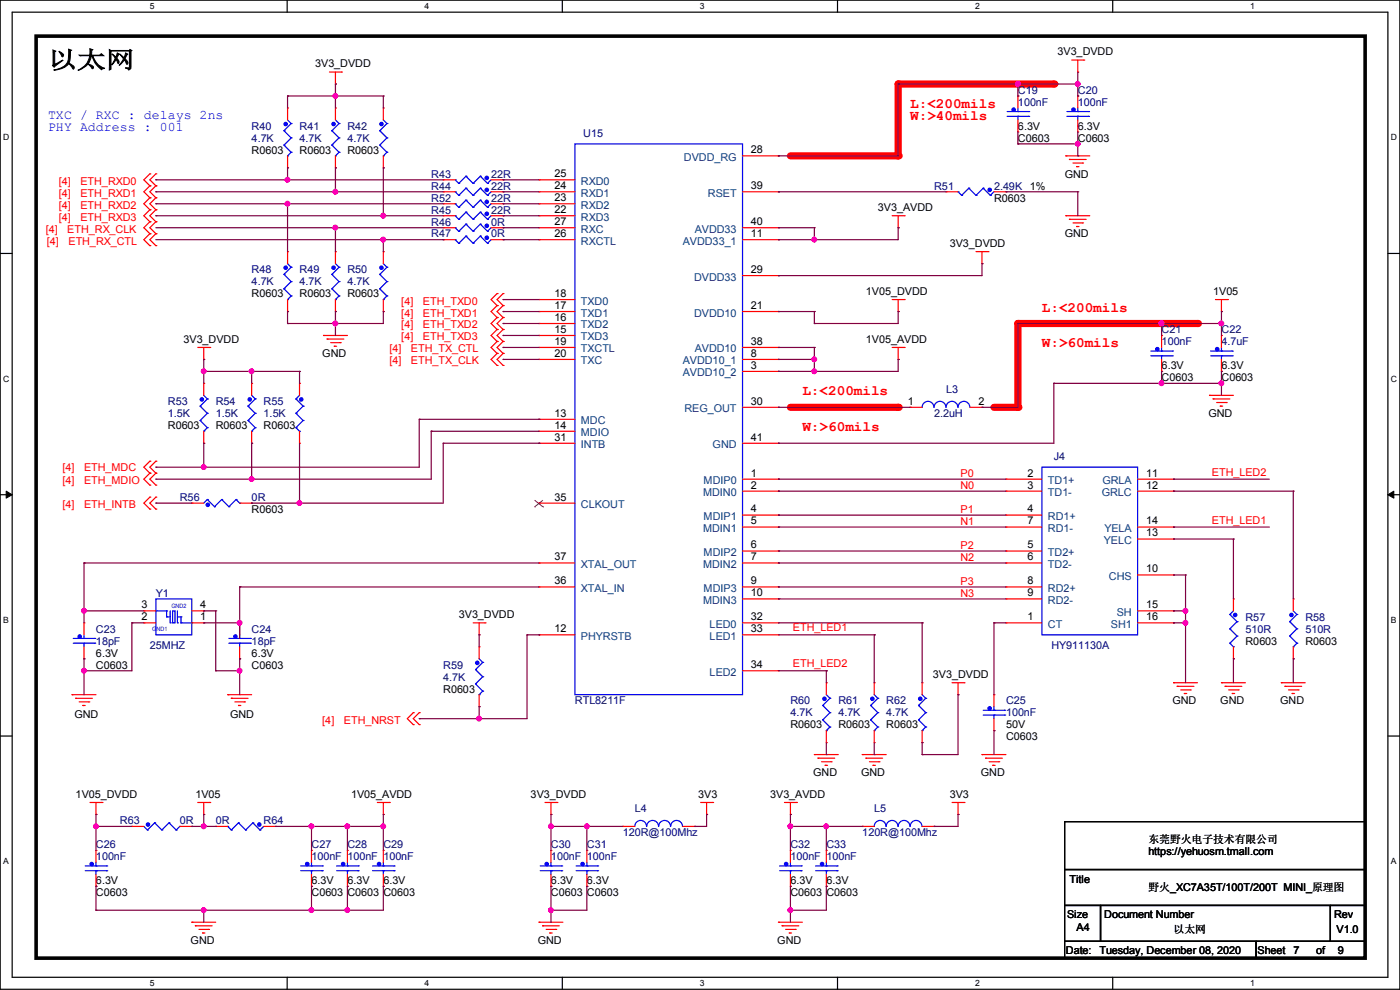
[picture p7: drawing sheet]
<svg xmlns="http://www.w3.org/2000/svg" width="297mm" height="210mm" viewBox="0 0 297 210" stroke-linecap="round" stroke-linejoin="round" font-family="sans-serif">
<path d="M0 0h297v209.8h-297zM2.6 2.6h291.8v204.7h-291.8z" fill="none" stroke="#000" stroke-width=".25"/>
<g fill="#fff">
<path d="M31.7 .3h1v2h-1z"/>
<path d="M31.7 207.6h1v1.9h-1z"/>
</g>
<path d="M60.9 0v2.6M60.9 207.3v2.5" fill="none" stroke="#000" stroke-width=".25"/>
<g fill="#fff">
<path d="M90.1 .3h1v2h-1z"/>
<path d="M90.1 207.6h1v1.9h-1z"/>
</g>
<path d="M119.3 0v2.6M119.3 207.3v2.5" fill="none" stroke="#000" stroke-width=".25"/>
<g fill="#fff">
<path d="M148.5 .3h.9v2h-.9z"/>
<path d="M148.5 207.6h.9v1.9h-.9z"/>
</g>
<path d="M177.7 0v2.6M177.7 207.3v2.5" fill="none" stroke="#000" stroke-width=".25"/>
<g fill="#fff">
<path d="M206.8 .3h1v2h-1z"/>
<path d="M206.8 207.6h1v1.9h-1z"/>
</g>
<path d="M236.1 0v2.6M236.1 207.3v2.5" fill="none" stroke="#000" stroke-width=".25"/>
<g fill="#fff">
<path d="M265.2 .3h1v2h-1z"/>
<path d="M265.2 207.6h1v1.9h-1z"/>
<path d="M.7 28.2h1.2v1.9h-1.2z"/>
<path d="M295.1 28.2h1.2v1.9h-1.2z"/>
<path d="M.7 79.3h1.2v2h-1.2z"/>
<path d="M295.1 79.3h1.2v2h-1.2z"/>
</g>
<path d="M0 53.8h2.6M294.4 53.8h2.6" fill="none" stroke="#000" stroke-width=".25"/>
<g fill="#fff">
<path d="M.7 130.5h1.2v2h-1.2z"/>
<path d="M295.1 130.5h1.1v2h-1.1z"/>
</g>
<path d="M0 104.9h2.6M294.4 104.9h2.6" fill="none" stroke="#000" stroke-width=".25"/>
<path d="M1.3 104.2l1.3 .7-1.3 .8zM294.4 104.9l1.3-.7v1.5z" fill="#000" stroke="#000" stroke-width=".21"/>
<g fill="#fff">
<path d="M.7 181.7h1.2v2h-1.2z"/>
<path d="M295.1 181.7h1.1v2h-1.1z"/>
</g>
<path d="M0 156.1h2.6M294.4 156.1h2.6" fill="none" stroke="#000" stroke-width=".25"/>
<path d="M167.7 86.4h22.8" fill="none" stroke="#f00" stroke-width="1.5"/>
<circle cx="190.5" cy="86.4" r=".76" fill="#f00"/>
<path d="M210.9 86.4h5" fill="none" stroke="#f00" stroke-width="1.5"/>
<circle cx="215.9" cy="86.4" r=".76" fill="#f00"/>
<path d="M215.9 68.6v17.8" fill="none" stroke="#f00" stroke-width="1.5"/>
<circle cx="215.9" cy="68.6" r=".76" fill="#f00"/>
<path d="M215.9 68.6h38.1" fill="none" stroke="#f00" stroke-width="1.5"/>
<circle cx="254" cy="68.6" r=".76" fill="#f00"/>
<path d="M167.7 33.1h22.8" fill="none" stroke="#f00" stroke-width="1.5"/>
<circle cx="190.5" cy="33.1" r=".76" fill="#f00"/>
<path d="M190.5 17.8v15.3" fill="none" stroke="#f00" stroke-width="1.5"/>
<circle cx="190.5" cy="17.8" r=".76" fill="#f00"/>
<path d="M190.5 17.8h33.1" fill="none" stroke="#f00" stroke-width="1.5"/>
<circle cx="223.6" cy="17.8" r=".76" fill="#f00"/>
<path d="M7.7 7.7h281.9v195.5h-281.9z" fill="none" stroke="#000" stroke-width=".76"/>
<g fill="none" stroke="#f00" stroke-width=".25">
<path d="M69.9 15.3h2.5M71.2 17.8h.1M71.2 15.3v2.5M72.4 15.3h.1M227.4 12.7h2.5M228.6 15.3h.1M228.6 12.7v2.6M229.9 12.7h.1M31.8 36.9h.1M31.8 39.4h.1M31.8 36.9l-1.3 1.2 1.3 1.3M31.8 39.4l-1.3 1.3 1.3 1.3"/>
<path d="M33.1 36.9h.1M33.1 39.4h.1M33.1 36.9l-1.3 1.2 1.3 1.3M33.1 39.4l-1.3 1.3 1.3 1.3M61 22.9h.1M61 35.6h.1M61 22.9v2.5M61 33.1v2.5M71.2 22.9h.1M71.2 35.6h.1M71.2 22.9v2.5M71.2 33.1v2.5"/>
<path d="M81.3 22.9h.1M81.3 35.6h.1M81.3 22.9v2.5M81.3 33.1v2.5M94 38.1h.1M94 38.1h2.6M104.2 38.1h2.5M106.7 38.1h.1M114.3 38.1h.1M114.3 38.1h7.7M157.5 33.1h7.6M165.1 33.1h.1"/>
<path d="M215.9 20.4h.1M215.9 28h.1M215.9 20.4v2.5M215.9 25.4v2.6M226.1 33.1h.1M226.1 33.1h5.1M226.9 33.8h.1M226.9 33.8h3.5M227.6 34.6h2.1M228.4 35.3h.1M228.4 35.3h.5M228.6 20.4h.1"/>
<path d="M228.6 28h.1M228.6 20.4v2.5M228.6 25.4v2.6M229.7 34.6h.1M31.8 42h.1M31.8 44.5h.1M31.8 47h.1M31.8 49.6h.1M31.8 52.1h.1M31.8 42l-1.3 1.2 1.3 1.3M31.8 44.5l-1.3 1.3 1.3 1.2M31.8 49.6l-1.3 1.2 1.3 1.3"/>
<path d="M31.8 47l-1.3 1.3 1.3 1.3M33.1 42h.1M33.1 44.5h.1M33.1 47h.1M33.1 49.6h.1M33.1 52.1h.1M33.1 42l-1.3 1.2 1.3 1.3M33.1 44.5l-1.3 1.3 1.3 1.2M33.1 49.6l-1.3 1.2 1.3 1.3M33.1 47l-1.3 1.3 1.3 1.3M61 53.4h.1M61 53.4v2.5"/>
<path d="M71.2 53.4h.1M71.2 53.4v2.5M81.3 53.4h.1M81.3 53.4v2.5M94 43.2h.1M94 45.8h.1M94 50.8h.1M94 48.3h.1M94 40.7h.1M94 45.8h2.6M94 40.7h2.6M94 43.2h2.6"/>
<path d="M94 48.3h2.6M94 50.8h2.6M104.2 45.8h2.5M104.2 40.7h2.5M104.2 43.2h2.5M104.2 48.3h2.5M104.2 50.8h2.5M106.7 43.2h.1M106.7 45.8h.1M106.7 50.8h.1M106.7 48.3h.1M106.7 40.7h.1"/>
<path d="M114.3 40.7h.1M114.3 43.2h.1M114.3 45.8h.1M114.3 48.3h.1M114.3 50.8h.1M114.3 45.8h7.7M114.3 40.7h7.7M114.3 43.2h7.7M114.3 48.3h7.7M114.3 50.8h7.7M157.5 40.7h7.6M157.5 48.3h7.6"/>
<path d="M157.5 58.5h7.6M157.5 50.8h7.6M165.1 40.7h.1M165.1 58.5h.1M165.1 48.3h.1M165.1 50.8h.1M189.3 45.8h2.5M190.5 48.3h.1M190.5 45.8v2.5M191.8 45.8h.1M200.7 40.7h.1M200.7 40.7h2.5"/>
<path d="M207.1 53.4h2.5M208.3 55.9h.1M208.3 53.4v2.5M209.6 53.4h.1M210.9 40.7h2.5M213.4 40.7h.1M226.1 45.8h.1M226.1 45.8h5.1M226.9 46.5h.1M226.9 46.5h3.5M227.6 47.3h2.1M228.4 48h.1"/>
<path d="M228.4 48h.5M229.7 47.3h.1M42 73.7h2.5M43.2 76.2h.1M43.2 73.7v2.5M44.5 73.7h.1M61 66.1h.1M61 63.5v2.6M68.6 71.2h.1M68.6 71.2h5.1M69.4 71.9h.1M69.4 71.9h3.5"/>
<path d="M70.1 72.7h2.1M70.9 73.4h.1M70.9 73.4h.5M71.2 66.1h.1M71.2 63.5v2.6M72.2 72.7h.1M81.3 66.1h.1M81.3 63.5v2.6M105.5 62.3h.1M105.5 64.8h.1M105.5 67.4h.1M105.5 69.9h.1"/>
<path d="M105.5 72.4h.1M105.5 75h.1M105.5 77.5h.1M105.5 62.3l-1.3 1.2 1.3 1.3M105.5 64.8l-1.3 1.3 1.3 1.3M105.5 67.4l-1.3 1.2 1.3 1.3M105.5 69.9l-1.3 1.3 1.3 1.2M105.5 72.4l-1.3 1.3 1.3 1.3M105.5 75l-1.3 1.2 1.3 1.3M106.7 62.3h.1M106.7 64.8h.1M106.7 67.4h.1"/>
<path d="M106.7 69.9h.1M106.7 72.4h.1M106.7 75h.1M106.7 77.5h.1M106.7 62.3l-1.2 1.2 1.2 1.3M106.7 64.8l-1.2 1.3 1.2 1.3M106.7 67.4l-1.2 1.2 1.2 1.3M106.7 69.9l-1.2 1.3 1.2 1.2M106.7 72.4l-1.2 1.3 1.2 1.3M106.7 75l-1.2 1.2 1.2 1.3M114.3 63.5h.1M114.3 66.1h.1"/>
<path d="M114.3 68.6h.1M114.3 71.2h.1M114.3 73.7h.1M114.3 76.2h.1M114.3 63.5h7.7M114.3 73.7h7.7M114.3 71.2h7.7M114.3 66.1h7.7M114.3 68.6h7.7M114.3 76.2h7.7M157.5 73.7h7.6M157.5 66.1h7.6"/>
<path d="M157.5 76.2h7.6M157.5 78.8h7.6M165.1 73.7h.1M165.1 76.2h.1M165.1 78.8h.1M165.1 66.1h.1M189.3 63.5h2.5M189.3 73.7h2.5M190.5 66.1h.1M190.5 76.2h.1M190.5 63.5v2.6M190.5 73.7v2.5"/>
<path d="M191.8 63.5h.1M191.8 73.7h.1M246.4 71.2h.1M246.4 78.8h.1M246.4 71.2v2.5M246.4 76.2v2.6M257.9 63.5h2.5M259.1 66.1h.1M259.1 71.2h.1M259.1 78.8h.1M259.1 63.5v2.6M259.1 71.2v2.5"/>
<path d="M259.1 76.2v2.6M260.4 63.5h.1M31.8 97.8h.1M31.8 97.8l-1.3 1.3 1.3 1.3M33.1 97.8h.1M33.1 97.8l-1.3 1.3 1.3 1.3M43.2 81.3h.1M43.2 94h.1M43.2 81.3v2.6M43.2 91.5v2.5M53.4 81.3h.1M53.4 94h.1"/>
<path d="M53.4 81.3v2.6M53.4 91.5v2.5M63.5 81.3h.1M63.5 94h.1M63.5 81.3v2.6M63.5 91.5v2.5M114.3 88.9h.1M114.3 91.5h.1M114.3 94h.1M114.3 88.9h7.7M114.3 91.5h7.7M114.3 94h7.7"/>
<path d="M157.5 94h7.6M157.5 86.4h7.6M165.1 94h.1M165.1 86.4h.1M193.1 86.4h.1M193.1 86.4h2.5M205.8 86.4h2.5M208.3 86.4h.1M256.6 83.9h.1M256.6 83.9h5.1M257.3 84.6h.1M257.3 84.6h3.6"/>
<path d="M258.1 85.4h2M258.9 86.1h.1M258.9 86.1h.5M260.1 85.4h.1M31.8 100.4h.1M31.8 102.9h.1M31.8 105.5h.1M31.8 108h.1M31.8 100.4l-1.3 1.2 1.3 1.3M31.8 105.5l-1.3 1.2 1.3 1.3M33.1 100.4h.1M33.1 102.9h.1"/>
<path d="M33.1 105.5h.1M33.1 108h.1M33.1 100.4l-1.3 1.2 1.3 1.3M33.1 105.5l-1.3 1.2 1.3 1.3M40.7 106.7h.1M40.7 106.7h2.5M50.8 106.7h2.6M53.4 106.7h.1M114.3 106.7h.1M114.3 119.4h.1M114.3 119.4h7.7M114.3 106.7h7.7"/>
<path d="M157.5 101.6h7.6M157.5 104.2h7.6M157.5 109.3h7.6M157.5 111.8h7.6M157.5 116.9h7.6M157.5 119.4h7.6M165.1 101.6h.1M165.1 104.2h.1M165.1 109.3h.1M165.1 111.8h.1M165.1 116.9h.1M165.1 119.4h.1"/>
<path d="M213.4 101.6h.1M213.4 104.2h.1M213.4 109.3h.1M213.4 111.8h.1M213.4 116.9h.1M213.4 119.4h.1M213.4 101.6h7.6M213.4 104.2h7.6M213.4 109.3h7.6M213.4 111.8h7.6M213.4 116.9h7.6M213.4 119.4h7.6"/>
<path d="M241.3 101.6h7.7M241.3 104.2h7.7M241.3 111.8h7.7M241.3 114.3h7.7M249 101.6h.1M249 104.2h.1M249 114.3h.1M249 111.8h.1M17.8 132.1h.1M17.8 139.7h.1M17.8 132.1v2.6M17.8 137.2v2.5"/>
<path d="M30.5 132.1h.1M30.5 129.6h.1M30.5 132.1h2.6M30.5 129.6h2.6M40.7 132.1h2.5M40.7 129.6h2.5M43.2 132.1h.1M43.2 129.6h.1M50.8 132.1h.1M50.8 139.7h.1M50.8 132.1v2.6M50.8 137.2v2.5"/>
<path d="M100.4 132.1h2.5M101.6 134.7h.1M101.6 137.2h.1M101.6 132.1v2.6M101.6 137.2v2.5M102.9 132.1h.1M114.3 134.7h.1M114.3 124.5h.1M114.3 124.5h7.7M114.3 134.7h7.7M157.5 132.1h7.6M157.5 124.5h7.6"/>
<path d="M157.5 127h7.6M157.5 134.7h7.6M165.1 124.5h.1M165.1 127h.1M165.1 132.1h.1M165.1 134.7h.1M213.4 124.5h.1M213.4 127h.1M213.4 132.1h.1M213.4 132.1h7.6M213.4 124.5h7.6M213.4 127h7.6"/>
<path d="M241.3 132.1h7.7M241.3 122h7.7M241.3 129.6h7.7M249 122h.1M249 129.6h.1M249 132.1h.1M261.7 127h.1M261.7 139.7h.1M261.7 127v2.6M261.7 137.2v2.5M274.4 127h.1M274.4 139.7h.1"/>
<path d="M274.4 127v2.6M274.4 137.2v2.5M15.3 147.4h.1M15.3 147.4h5.1M16 148.1h.1M16 148.1h3.6M16.8 148.9h2M17.6 149.6h.1M17.6 149.6h.5M18.8 148.9h.1M48.3 147.4h.1M48.3 147.4h5.1"/>
<path d="M49.1 148.1h.1M49.1 148.1h3.5M49.8 148.9h2.1M50.6 149.6h.1M50.6 149.6h.5M51.9 148.9h.1M87.7 151.2h.1M87.7 153.7h.1M87.7 151.2l-1.3 1.2 1.3 1.3M88.9 151.2h.1M88.9 153.7h.1M88.9 151.2l-1.2 1.2 1.2 1.3"/>
<path d="M101.6 149.9h.1M101.6 147.4v2.5M157.5 142.3h7.6M165.1 142.3h.1M175.3 144.8h.1M175.3 157.5h.1M175.3 144.8v2.6M175.3 155v2.5M185.5 144.8h.1M185.5 157.5h.1M185.5 144.8v2.6M185.5 155v2.5"/>
<path d="M195.6 144.8h.1M195.6 157.5h.1M195.6 144.8v2.6M195.6 155v2.5M202 144.8h2.5M203.2 147.4h.1M203.2 144.8v2.6M204.5 144.8h.1M210.9 147.4h.1M210.9 155h.1M210.9 147.4v2.5M210.9 152.4v2.6"/>
<path d="M249 144.8h.1M249 144.8h5M249.7 145.6h.1M249.7 145.6h3.6M250.5 146.3h2M251.2 147.1h.1M251.2 147.1h.6M252.5 146.3h.1M259.1 144.8h.1M259.1 144.8h5.1M259.9 145.6h.1M259.9 145.6h3.5"/>
<path d="M260.6 146.3h2.1M261.4 147.1h.1M261.4 147.1h.5M262.7 146.3h.1M271.8 144.8h.1M271.8 144.8h5.1M272.6 145.6h.1M272.6 145.6h3.5M273.3 146.3h2.1M274.1 147.1h.1M274.1 147.1h.5M275.4 146.3h.1"/>
<path d="M19.1 170.2h2.5M20.4 172.8h.1M20.4 170.2v2.6M21.6 170.2h.1M28 175.3h.1M28 175.3h2.5M38.1 175.3h2.6M40.7 175.3h.1M42 170.2h2.5M43.2 172.8h.1M43.2 170.2v2.6M44.5 170.2h.1"/>
<path d="M45.8 175.3h.1M45.8 175.3h2.5M55.9 175.3h2.6M58.5 175.3h.1M80.1 170.2h2.5M81.3 172.8h.1M81.3 170.2v2.6M82.6 170.2h.1M115.6 170.2h2.6M116.9 172.8h.1M116.9 170.2v2.6M118.2 170.2h.1"/>
<path d="M132.1 175.3h.1M132.1 175.3h2.6M144.8 175.3h2.6M147.4 175.3h.1M148.6 170.2h2.6M149.9 172.8h.1M149.9 170.2v2.6M151.2 170.2h.1M166.4 170.2h2.6M167.7 172.8h.1M167.7 170.2v2.6M169 170.2h.1"/>
<path d="M172.8 160.1h.1M172.8 160.1h5M173.5 160.8h.1M173.5 160.8h3.6M174.3 161.6h2M175 162.3h.1M175 162.3h.6M176.3 161.6h.1M182.9 160.1h.1M182.9 175.3h.1M182.9 160.1h5.1M182.9 175.3h2.6"/>
<path d="M183.7 160.8h.1M183.7 160.8h3.5M184.4 161.6h2.1M185.2 162.3h.1M185.2 162.3h.5M186.5 161.6h.1M195.6 175.3h2.6M198.2 175.3h.1M202 170.2h2.5M203.2 172.8h.1M203.2 170.2v2.6M204.5 170.2h.1"/>
<path d="M208.3 160.1h.1M208.3 160.1h5.1M209.1 160.8h.1M209.1 160.8h3.5M209.8 161.6h2.1M210.6 162.3h.1M210.6 162.3h.5M211.9 161.6h.1M20.4 180.4h.1M20.4 188h.1M20.4 180.4v2.5M20.4 185.5v2.5"/>
<path d="M40.7 195.6h.1M40.7 195.6h5.1M41.4 196.4h.1M41.4 196.4h3.6M42.2 197.1h2M43 197.9h.1M43 197.9h.5M44.2 197.1h.1M66.1 180.4h.1M66.1 188h.1M66.1 180.4v2.5M66.1 185.5v2.5"/>
<path d="M73.7 180.4h.1M73.7 188h.1M73.7 180.4v2.5M73.7 185.5v2.5M81.3 180.4h.1M81.3 188h.1M81.3 180.4v2.5M81.3 185.5v2.5M114.3 195.6h.1M114.3 195.6h5.1M115.1 196.4h.1M115.1 196.4h3.6"/>
<path d="M115.9 197.1h2M116.6 197.9h.1M116.6 197.9h.5M116.9 180.4h.1M116.9 188h.1M116.9 180.4v2.5M116.9 185.5v2.5M117.9 197.1h.1M124.5 180.4h.1M124.5 188h.1M124.5 180.4v2.5M124.5 185.5v2.5"/>
<path d="M165.1 195.6h.1M165.1 195.6h5.1M165.9 196.4h.1M165.9 196.4h3.6M166.7 197.1h2M167.4 197.9h.1M167.4 197.9h.5M167.7 180.4h.1M167.7 188h.1M167.7 180.4v2.5M167.7 185.5v2.5M168.7 197.1h.1"/>
<path d="M175.3 180.4h.1M175.3 188h.1M175.3 180.4v2.5M175.3 185.5v2.5"/>
</g>
<path d="M225.8 174.3h63.8v10.1h-63.8zM225.8 184.4h63.8v7.7h-63.8zM225.8 192.1h7.7v7.6h-7.7zM225.8 199.7h40.7v3.5h-40.7zM233.5 192.1h48.7v7.6h-48.7zM266.5 199.7h23.1v3.5h-23.1zM282.2 192.1h7.4v7.6h-7.4z" fill="none" stroke="#000" stroke-width=".25"/>
<g fill="none" stroke="#00f" stroke-width=".25">
<path d="M60.2 27.7h.1M60.2 30.8h.1M60.2 27.7l1.6 1.6M60.2 30.8l1.6 1.5M61 33.1h.1M61 25.4l.8 .8M61.8 26.2h.1M61.8 29.3h.1M61.8 32.3h.1M61.8 26.2l-1.6 1.5M61.8 29.3l-1.6 1.5M61.8 32.3l-.8 .8"/>
<path d="M70.4 27.7h.1M70.4 30.8h.1M70.4 27.7l1.5 1.6M70.4 30.8l1.5 1.5M71.2 33.1h.1M71.2 25.4l.7 .8M71.9 26.2h.1M71.9 29.3h.1M71.9 32.3h.1M71.9 26.2l-1.5 1.5M71.9 29.3l-1.5 1.5M71.9 32.3l-.7 .8"/>
<path d="M80.6 27.7h.1M80.6 30.8h.1M80.6 27.7l1.5 1.6M80.6 30.8l1.5 1.5M81.3 33.1h.1M81.3 25.4l.8 .8M82.1 26.2h.1M82.1 29.3h.1M82.1 32.3h.1M82.1 26.2l-1.5 1.5M82.1 29.3l-1.5 1.5M82.1 32.3l-.8 .8"/>
<path d="M96.6 38.1h.1M96.6 38.1l.7 .8M97.3 38.9h.1M98.8 37.4h.1M98.8 39.9h.1M98.8 39.9l-1.5 1.5M98.8 37.4l1.6 1.5M98.8 37.4l-1.5 1.5M98.8 39.9l1.6 1.5M100.4 38.9h.1M101.9 37.4h.1M101.9 39.9h.1"/>
<path d="M101.9 39.9l-1.5 1.5M101.9 37.4l1.5 1.5M101.9 37.4l-1.5 1.5M101.9 39.9l1.5 1.5M103.4 38.9h.1M104.2 38.1l-.8 .8M122 30.5h35.5v116.9h-35.5zM205.5 39.9h.1M205.5 39.9l1.6 1.5M205.5 39.9l-1.5 1.5M208.6 39.9h.1M208.6 39.9l1.5 1.5"/>
<path d="M208.6 39.9l-1.5 1.5M213.7 24.7h4.5M213.7 23.7h4.5M215.9 24.7h.1M215.9 23.7h.1M215.9 22.9v.8M215.9 24.7v.7M218.2 24.7h.1M218.2 23.7h.1M226.4 24.7h4.5M226.4 23.7h4.5M228.6 24.7h.1"/>
<path d="M228.6 23.7h.1M228.6 22.9v.8M228.6 24.7v.7M230.9 24.7h.1M230.9 23.7h.1M60.2 58.2h.1M60.2 58.2l1.6 1.5M61 55.9l.8 .8M61.8 56.7h.1M61.8 59.7h.1M61.8 56.7l-1.6 1.5M61.8 59.7l-1.6 1.6"/>
<path d="M70.4 58.2h.1M70.4 58.2l1.5 1.5M71.2 55.9l.7 .8M71.9 56.7h.1M71.9 59.7h.1M71.9 56.7l-1.5 1.5M71.9 59.7l-1.5 1.6M80.6 58.2h.1M80.6 58.2l1.5 1.5M81.3 55.9l.8 .8M82.1 56.7h.1M82.1 59.7h.1"/>
<path d="M82.1 56.7l-1.5 1.5M82.1 59.7l-1.5 1.6M96.6 43.2h.1M96.6 45.8h.1M96.6 50.8h.1M96.6 48.3h.1M96.6 40.7h.1M96.6 43.2l.7 .8M96.6 45.8l.7 .7M96.6 50.8l.7 .8M96.6 48.3l.7 .8M96.6 40.7l.7 .7"/>
<path d="M97.3 44h.1M97.3 46.5h.1M97.3 51.6h.1M97.3 49.1h.1M97.3 41.4h.1M98.8 42.5h.1M98.8 45h.1M98.8 50.1h.1M98.8 47.5h.1M98.8 42.5l1.6 1.5M98.8 42.5l-1.5 1.5M98.8 45l1.6 1.5"/>
<path d="M98.8 45l-1.5 1.5M98.8 50.1l1.6 1.5M98.8 50.1l-1.5 1.5M98.8 47.5l1.6 1.6M98.8 47.5l-1.5 1.6M100.4 44h.1M100.4 46.5h.1M100.4 51.6h.1M100.4 49.1h.1M100.4 41.4h.1M101.9 42.5h.1M101.9 45h.1"/>
<path d="M101.9 50.1h.1M101.9 47.5h.1M101.9 42.5l1.5 1.5M101.9 42.5l-1.5 1.5M101.9 45l1.5 1.5M101.9 45l-1.5 1.5M101.9 50.1l1.5 1.5M101.9 50.1l-1.5 1.5M101.9 47.5l1.5 1.6M101.9 47.5l-1.5 1.6M103.4 44h.1M103.4 46.5h.1"/>
<path d="M103.4 51.6h.1M103.4 49.1h.1M103.4 41.4h.1M104.2 43.2l-.8 .8M104.2 45.8l-.8 .7M104.2 50.8l-.8 .8M104.2 48.3l-.8 .8M104.2 40.7l-.8 .7M203.2 40.7h.1M203.2 40.7l.8 .7M204 41.4h.1M207.1 41.4h.1"/>
<path d="M210.1 41.4h.1M210.9 40.7l-.8 .7M60.2 61.3h.1M60.2 61.3l1.6 1.5M61 63.5h.1M61.8 62.8h.1M61.8 62.8l-.8 .7M70.4 61.3h.1M70.4 61.3l1.5 1.5M71.2 63.5h.1M71.9 62.8h.1M71.9 62.8l-.7 .7"/>
<path d="M80.6 61.3h.1M80.6 61.3l1.5 1.5M81.3 63.5h.1M82.1 62.8h.1M82.1 62.8l-.8 .7M244.1 75.5h4.6M244.1 74.5h4.6M246.4 75.5h.1M246.4 74.5h.1M246.4 73.7v.8M246.4 75.5v.7M248.7 75.5h.1"/>
<path d="M248.7 74.5h.1M256.8 75.5h4.6M256.8 74.5h4.6M259.1 75.5h.1M259.1 74.5h.1M259.1 73.7v.8M259.1 75.5v.7M261.4 75.5h.1M261.4 74.5h.1M42.5 86.1h.1M42.5 89.2h.1M42.5 86.1l1.5 1.6"/>
<path d="M42.5 89.2l1.5 1.5M43.2 91.5h.1M43.2 83.9l.8 .7M44 84.6h.1M44 87.7h.1M44 90.7h.1M44 84.6l-1.5 1.5M44 87.7l-1.5 1.5M44 90.7l-.8 .8M52.6 86.1h.1M52.6 89.2h.1M52.6 86.1l1.5 1.6"/>
<path d="M52.6 89.2l1.5 1.5M53.4 91.5h.1M53.4 83.9l.7 .7M54.1 84.6h.1M54.1 87.7h.1M54.1 90.7h.1M54.1 84.6l-1.5 1.5M54.1 87.7l-1.5 1.5M54.1 90.7l-.7 .8M62.8 84.6h.1M62.8 87.7h.1M62.8 90.7h.1"/>
<path d="M62.8 84.6l1.5 1.5M62.8 87.7l1.5 1.5M62.8 90.7l.7 .8M63.5 91.5h.1M63.5 83.9l-.7 .7M64.3 86.1h.1M64.3 89.2h.1M64.3 86.1l-1.5 1.6M64.3 89.2l-1.5 1.5M195.6 86.4a1.25 1.25 0 0 1 1.3-1.3 1.25 1.25 0 0 1 1.2 1.3 1.27 1.27 0 0 1 1.3-1.3 1.27 1.27 0 0 1 1.3 1.3M200.7 86.4a1.25 1.25 0 0 1 1.3-1.3 1.25 1.25 0 0 1 1.2 1.3M203.2 86.4a1.25 1.25 0 0 1 1.3-1.3 1.25 1.25 0 0 1 1.2 1.3"/>
<path d="M221 99.1h20.3v35.6h-20.3zM44 106h.1M44 106l-.8 .7M44 106l1.5 1.5M45.5 107.5h.1M47 106h.1M47 106l-1.5 1.5M47 106l1.6 1.5M48.6 107.5h.1M50.1 106h.1M50.1 106l-1.5 1.5M50.1 106l.7 .7"/>
<path d="M50.8 106.7h.1M15.5 136.4h4.6M15.5 135.4h4.6M17.8 136.4h.1M17.8 135.4h.1M17.8 134.7v.7M17.8 136.4v.8M20.1 136.4h.1M20.1 135.4h.1M33.1 127h7.6v7.7h-7.6zM33.1 129.6h.1M33.1 129.6h2.2"/>
<path d="M35.3 130.9h.1M35.3 129.6h.1M35.3 130.9h.8M35.3 129.6v1.3M36.1 132.1h.1M36.1 129.6v2.5M36.6 129.6h.5v2.5h-.5zM37.6 132.1h.1M37.6 129.6v2.5M37.6 130.9h.8M38.4 132.1h.1M38.4 130.9h.1"/>
<path d="M38.4 130.9v1.2M38.4 132.1h2.3M40.7 132.1h.1M48.6 136.4h4.5M48.6 135.4h4.5M50.8 136.4h.1M50.8 135.4h.1M50.8 134.7v.7M50.8 136.4v.8M53.1 136.4h.1M53.1 135.4h.1M101.6 139.7l.8 .8"/>
<path d="M260.9 130.3h.1M260.9 133.4h.1M260.9 136.4h.1M260.9 130.3l1.5 1.6M260.9 133.4l1.5 1.5M260.9 136.4l.8 .8M261.7 137.2h.1M261.7 129.6l-.8 .7M262.4 131.9h.1M262.4 134.9h.1M262.4 131.9l-1.5 1.5M262.4 134.9l-1.5 1.5"/>
<path d="M273.6 131.9h.1M273.6 134.9h.1M273.6 131.9l1.5 1.5M273.6 134.9l1.5 1.5M274.4 137.2h.1M274.4 129.6l.7 .7M275.1 130.3h.1M275.1 133.4h.1M275.1 136.4h.1M275.1 130.3l-1.5 1.6M275.1 133.4l-1.5 1.5M275.1 136.4l-.7 .8"/>
<path d="M100.9 142h.1M100.9 145.1h.1M100.9 142l1.5 1.6M100.9 145.1l1.5 1.5M101.6 147.4h.1M102.4 140.5h.1M102.4 143.6h.1M102.4 146.6h.1M102.4 140.5l-1.5 1.5M102.4 143.6l-1.5 1.5M102.4 146.6l-.8 .8M174.5 149.6h.1"/>
<path d="M174.5 152.7h.1M174.5 149.6l1.6 1.6M174.5 152.7l1.6 1.5M175.3 155h.1M175.3 147.4l.8 .7M176.1 148.1h.1M176.1 151.2h.1M176.1 154.2h.1M176.1 148.1l-1.6 1.5M176.1 151.2l-1.6 1.5M176.1 154.2l-.8 .8M184.7 149.6h.1"/>
<path d="M184.7 152.7h.1M184.7 149.6l1.5 1.6M184.7 152.7l1.5 1.5M185.5 155h.1M185.5 147.4l.7 .7M186.2 148.1h.1M186.2 151.2h.1M186.2 154.2h.1M186.2 148.1l-1.5 1.5M186.2 151.2l-1.5 1.5M186.2 154.2l-.7 .8M194.9 149.6h.1"/>
<path d="M194.9 152.7h.1M194.9 149.6l1.5 1.6M194.9 152.7l1.5 1.5M195.6 155h.1M195.6 147.4l.8 .7M196.4 148.1h.1M196.4 151.2h.1M196.4 154.2h.1M196.4 148.1l-1.5 1.5M196.4 151.2l-1.5 1.5M196.4 154.2l-.8 .8M208.6 151.7h4.5"/>
<path d="M208.6 150.7h4.5M210.9 151.7h.1M210.9 150.7h.1M210.9 149.9v.8M210.9 151.7v.7M213.1 151.7h.1M213.1 150.7h.1M30.5 175.3l.8 .8M31.3 176.1h.1M32.8 174.5h.1M32.8 174.5l-1.5 1.6M32.8 174.5l1.5 1.6"/>
<path d="M34.3 176.1h.1M35.9 174.5h.1M35.9 174.5l-1.6 1.6M35.9 174.5l1.5 1.6M37.4 176.1h.1M38.1 175.3h.1M38.1 175.3l-.7 .8M48.3 175.3h.1M48.3 175.3l.8 .8M49.1 176.1h.1M50.6 174.5h.1M50.6 174.5l1.5 1.6"/>
<path d="M50.6 174.5l-1.5 1.6M52.1 176.1h.1M53.6 174.5h.1M53.6 174.5l1.6 1.6M53.6 174.5l-1.5 1.6M55.2 176.1h.1M55.9 175.3l-.7 .8M134.7 175.3a1.25 1.25 0 0 1 1.2-1.3 1.25 1.25 0 0 1 1.3 1.3M137.2 175.3a1.25 1.25 0 0 1 1.3-1.3 1.25 1.25 0 0 1 1.2 1.3M139.7 175.3a1.25 1.25 0 0 1 1.3-1.3 1.25 1.25 0 0 1 1.2 1.3M142.3 175.3a1.25 1.25 0 0 1 1.2-1.3 1.25 1.25 0 0 1 1.3 1.3M185.5 175.3a1.25 1.25 0 0 1 1.2-1.3 1.25 1.25 0 0 1 1.3 1.3"/>
<path d="M188 175.3a1.25 1.25 0 0 1 1.3-1.3 1.25 1.25 0 0 1 1.2 1.3M190.5 175.3a1.25 1.25 0 0 1 1.3-1.3 1.25 1.25 0 0 1 1.2 1.3M193.1 175.3a1.25 1.25 0 0 1 1.2-1.3 1.25 1.25 0 0 1 1.3 1.3M18.1 184.7h4.5M18.1 183.7h4.5M20.4 184.7h.1M20.4 183.7h.1M20.4 182.9v.8M20.4 184.7v.8M22.6 184.7h.1M22.6 183.7h.1M63.8 184.7h4.6"/>
<path d="M63.8 183.7h4.6M66.1 184.7h.1M66.1 183.7h.1M66.1 182.9v.8M66.1 184.7v.8M68.4 184.7h.1M68.4 183.7h.1M71.4 184.7h4.6M71.4 183.7h4.6M73.7 184.7h.1M73.7 183.7h.1M73.7 182.9v.8"/>
<path d="M73.7 184.7v.8M76 184.7h.1M76 183.7h.1M79 184.7h4.6M79 183.7h4.6M81.3 184.7h.1M81.3 183.7h.1M81.3 182.9v.8M81.3 184.7v.8M83.6 184.7h.1M83.6 183.7h.1M114.6 184.7h4.6"/>
<path d="M114.6 183.7h4.6M116.9 184.7h.1M116.9 183.7h.1M116.9 182.9v.8M116.9 184.7v.8M119.2 184.7h.1M119.2 183.7h.1M122.2 184.7h4.6M122.2 183.7h4.6M124.5 184.7h.1M124.5 183.7h.1M124.5 182.9v.8"/>
<path d="M124.5 184.7v.8M126.8 184.7h.1M126.8 183.7h.1M165.4 184.7h4.6M165.4 183.7h4.6M167.7 184.7h.1M167.7 183.7h.1M167.7 182.9v.8M167.7 184.7v.8M170 184.7h.1M170 183.7h.1M173 184.7h4.6"/>
<path d="M173 183.7h4.6M175.3 184.7h.1M175.3 183.7h.1M175.3 182.9v.8M175.3 184.7v.8M177.6 184.7h.1M177.6 183.7h.1"/>
</g>
<g fill="#00f" stroke="#00f" stroke-width=".25">
<circle cx="31.4" cy="174.9" r=".36"/>
<circle cx="174.4" cy="183.3" r=".36"/>
<circle cx="210" cy="40.3" r=".36"/>
<circle cx="16.9" cy="135" r=".36"/>
<circle cx="245.5" cy="74.1" r=".36"/>
<circle cx="72.8" cy="183.3" r=".36"/>
<circle cx="174.9" cy="148.2" r=".36"/>
<circle cx="103.3" cy="42.8" r=".36"/>
<circle cx="274" cy="130.5" r=".36"/>
<circle cx="195.2" cy="148.2" r=".36"/>
<circle cx="103.3" cy="45.4" r=".36"/>
<circle cx="44.1" cy="107.1" r=".36"/>
<circle cx="227.7" cy="23.3" r=".36"/>
<circle cx="53" cy="84.7" r=".36"/>
<circle cx="70.8" cy="56.8" r=".36"/>
<circle cx="210" cy="150.3" r=".36"/>
<circle cx="65.2" cy="183.3" r=".36"/>
<circle cx="103.3" cy="50.4" r=".36"/>
<circle cx="166.8" cy="183.3" r=".36"/>
<circle cx="55" cy="174.9" r=".36"/>
<circle cx="101.2" cy="140.6" r=".36"/>
<circle cx="70.8" cy="26.3" r=".36"/>
<circle cx="60.6" cy="26.3" r=".36"/>
<circle cx="103.3" cy="47.9" r=".36"/>
<circle cx="215" cy="23.3" r=".36"/>
<circle cx="103.3" cy="37.7" r=".36"/>
<circle cx="123.6" cy="183.3" r=".36"/>
<circle cx="19.5" cy="183.3" r=".36"/>
<circle cx="42.8" cy="84.7" r=".36"/>
<circle cx="185.1" cy="148.2" r=".36"/>
<circle cx="80.9" cy="26.3" r=".36"/>
<circle cx="103.3" cy="40.3" r=".36"/>
<circle cx="60.6" cy="56.8" r=".36"/>
<circle cx="63.9" cy="84.7" r=".36"/>
<circle cx="116" cy="183.3" r=".36"/>
<circle cx="80.4" cy="183.3" r=".36"/>
<circle cx="49.9" cy="135" r=".36"/>
<circle cx="262" cy="130.5" r=".36"/>
<circle cx="258.2" cy="74.1" r=".36"/>
<circle cx="80.9" cy="56.8" r=".36"/>
</g>
<path d="M113.4 107.5h.1M113.4 106.1l1.8 1.4M115.2 107.5h.1M115.2 106.1l-1.8 1.4" fill="none" stroke="#804000" stroke-width=".21"/>
<g fill="none" stroke="#800040" stroke-width=".25">
<path d="M71.2 17.8h.1M71.2 17.8v5.1M190.5 17.8h.1M190.5 17.8v15.3h-25.4M190.5 17.8h38.1M215.9 17.8h.1M215.9 17.8v2.6M228.6 17.8h.1M228.6 15.3v5.1M33.1 38.1h.1M33.1 38.1h60.9M61 20.4h.1"/>
<path d="M61 35.6h.1M61 38.1h.1M61 20.4v2.5M61 35.6v2.5M61 20.4h20.3M71.2 35.6h.1M71.2 20.4h.1M71.2 35.6v5.1M81.3 35.6h.1M81.3 20.4h.1M81.3 20.4v2.5M81.3 35.6v10.2"/>
<path d="M106.7 38.1h.1M106.7 38.1h7.6M165.1 33.1h.1M215.9 20.4h.1M215.9 30.5h.1M215.9 28v2.5M215.9 30.5h12.7M228.6 20.4h.1M228.6 33.1h.1M228.6 30.5h.1M228.6 28v5.1M33.1 45.8h.1"/>
<path d="M33.1 43.2h.1M33.1 40.7h.1M33.1 45.8h60.9M33.1 43.2h60.9M33.1 40.7h60.9M33.1 50.8h60.9M33.1 48.3h60.9M61 43.2h.1M61 43.2v10.2M71.2 48.3h.1M71.2 40.7h.1M71.2 48.3v5.1"/>
<path d="M81.3 50.8h.1M81.3 45.8h.1M81.3 50.8v2.6M94 50.8h.1M106.7 45.8h.1M106.7 43.2h.1M106.7 40.7h.1M106.7 50.8h.1M106.7 48.3h.1M106.7 45.8h7.6M106.7 43.2h7.6M106.7 40.7h7.6"/>
<path d="M106.7 50.8h7.6M106.7 48.3h7.6M165.1 40.7h.1M165.1 48.3h.1M165.1 50.8h.1M165.1 58.5h.1M165.1 40.7h35.6M165.1 48.3h7.7M172.8 48.3h.1M172.8 50.8h.1M172.8 48.3v2.5M190.5 48.3h.1"/>
<path d="M190.5 48.3v2.5h-25.4M208.3 55.9h.1M208.3 55.9v2.6h-43.2M213.4 40.7h.1M213.4 40.7h15.2M228.6 40.7h.1M228.6 40.7v5.1M43.2 78.8h.1M43.2 76.2h.1M43.2 76.2v5.1M43.2 78.8h20.3M53.4 78.8h.1"/>
<path d="M53.4 78.8v2.5M61 66.1h.1M61 68.6h.1M61 66.1v2.5M63.5 78.8h.1M63.5 78.8v2.5M71.2 66.1h.1M71.2 68.6h.1M71.2 66.1v5.1M81.3 66.1h.1M81.3 66.1v2.5h-20.3M106.7 63.5h.1"/>
<path d="M106.7 66.1h.1M106.7 68.6h.1M106.7 71.2h.1M106.7 73.7h.1M106.7 76.2h.1M106.7 68.6h7.6M106.7 63.5h7.6M106.7 66.1h7.6M106.7 71.2h7.6M106.7 73.7h7.6M106.7 76.2h7.6M165.1 76.2h.1"/>
<path d="M165.1 73.7h.1M165.1 78.8h.1M165.1 66.1h.1M165.1 66.1h7.7M165.1 73.7h7.7M165.1 76.2h7.7M172.8 68.6h.1M172.8 73.7h.1M172.8 76.2h.1M172.8 78.8h.1M172.8 66.1h.1M172.8 66.1v2.5"/>
<path d="M172.8 73.7v5.1M190.5 76.2h.1M190.5 66.1h.1M190.5 66.1v2.5h-17.7M190.5 76.2v2.6h-25.4M215.9 68.6h.1M215.9 68.6h43.2M215.9 68.6v17.8h-7.6M246.4 68.6h.1M246.4 78.8h.1M246.4 68.6v2.6M246.4 78.8v2.5"/>
<path d="M259.1 66.1h.1M259.1 68.6h.1M259.1 78.8h.1M259.1 66.1v5.1M259.1 78.8v5.1M33.1 99.1h.1M43.2 94h.1M43.2 99.1h.1M43.2 94v5.1M53.4 94h.1M53.4 94v7.6M63.5 94v12.7"/>
<path d="M88.9 88.9h.1M88.9 88.9v10.2h-55.8M88.9 88.9h25.4M91.5 91.5h.1M91.5 91.5v10.1h-58.4M91.5 91.5h22.8M94 94h.1M94 94h20.3M94 94v12.7h-40.6M114.3 88.9h.1M114.3 94h.1M165.1 94h.1"/>
<path d="M165.1 86.4h.1M165.1 86.4h28M208.3 86.4h.1M223.6 81.3h.1M223.6 81.3h35.5M223.6 81.3v12.7h-58.5M246.4 81.3h.1M259.1 81.3h.1M17.8 119.4h.1M17.8 119.4h96.5M17.8 119.4v12.7M33.1 101.6h.1"/>
<path d="M33.1 106.7h.1M33.1 106.7h7.6M53.4 101.6h.1M53.4 106.7h.1M63.5 106.7h.1M165.1 101.6h.1M165.1 104.2h.1M165.1 109.3h.1M165.1 111.8h.1M165.1 116.9h.1M165.1 119.4h.1M165.1 104.2h48.3"/>
<path d="M165.1 101.6h48.3M165.1 109.3h48.3M165.1 111.8h48.3M165.1 116.9h48.3M165.1 119.4h48.3M249 104.2h.1M249 101.6h.1M249 114.3h.1M249 111.8h.1M249 104.2h25.4M249 101.6h20.3M249 111.8h20.3"/>
<path d="M249 114.3h12.7M261.7 114.3h.1M261.7 114.3v12.7M274.4 104.2h.1M274.4 104.2v22.8M17.8 129.6h.1M17.8 139.7h.1M17.8 129.6h12.7M17.8 139.7v7.7M28 132.1h.1M28 132.1v10.2h-10.2M28 132.1h2.5"/>
<path d="M43.2 132.1h.1M43.2 129.6h.1M43.2 132.1h7.6M43.2 129.6h2.6M45.8 129.6h.1M45.8 129.6v12.7M50.8 124.5h.1M50.8 139.7h.1M50.8 132.1h.1M50.8 124.5h63.5M50.8 124.5v10.9M50.8 139.7v7.7"/>
<path d="M101.6 134.7h.1M101.6 134.7v2.5M111.8 134.7h.1M111.8 134.7v17.7h-22.9M111.8 134.7h2.5M114.3 134.7h.1M165.1 124.5h.1M165.1 127h.1M165.1 134.7h20.4M165.1 124.5h48.3M165.1 127h48.3M165.1 132.1h30.5"/>
<path d="M185.5 134.7h.1M185.5 134.7v10.1M195.6 132.1h.1M195.6 132.1v12.7M210.9 132.1h.1M210.9 132.1v15.3M210.9 132.1h2.5M249 122h.1M249 129.6h.1M249 132.1h.1M249 132.1h2.5M249 122h2.5"/>
<path d="M249 129.6h2.5M251.5 122h.1M251.5 129.6h.1M251.5 132.1h.1M251.5 122v22.8M261.7 139.7h.1M261.7 139.7v5.1M274.4 139.7h.1M274.4 139.7v5.1M17.8 142.3h.1M45.8 142.3h.1M45.8 142.3h5"/>
<path d="M50.8 142.3h.1M88.9 152.4h.1M101.6 149.9h.1M101.6 152.4h.1M101.6 149.9v2.5M165.1 142.3h10.2M175.3 142.3h.1M175.3 142.3v2.5M175.3 157.5v2.6M185.5 157.5v2.6M195.6 157.5h.1M195.6 157.5v2.6"/>
<path d="M203.2 147.4h.1M203.2 147.4v12.7h-7.6M210.9 155h.1M210.9 155v5.1M20.4 175.3h.1M20.4 172.8h.1M20.4 172.8v7.6M20.4 175.3h7.6M40.7 175.3h.1M40.7 175.3h5.1M43.2 172.8h.1M43.2 172.8v2.5"/>
<path d="M45.8 175.3h.1M58.5 175.3h22.8M66.1 175.3h.1M66.1 175.3v5.1M73.7 175.3h.1M73.7 175.3v5.1M81.3 175.3h.1M81.3 172.8h.1M81.3 172.8v7.6M116.9 175.3h.1M116.9 172.8h.1M116.9 175.3h15.2"/>
<path d="M116.9 172.8v7.6M124.5 175.3h.1M124.5 175.3v5.1M147.4 175.3h.1M149.9 172.8h.1M149.9 172.8v2.5h-2.5M167.7 175.3h.1M167.7 172.8h.1M167.7 175.3h15.2M167.7 172.8v7.6M175.3 175.3h.1M175.3 160.1h.1"/>
<path d="M175.3 175.3v5.1M182.9 175.3h.1M185.5 160.1h.1M195.6 160.1h.1M198.2 175.3h.1M203.2 172.8h.1M203.2 172.8v2.5h-5M20.4 188h.1M20.4 193.1h.1M20.4 188v5.1M43.2 193.1h.1M43.2 193.1v2.5"/>
<path d="M66.1 188h.1M66.1 193.1h.1M66.1 188v5.1M73.7 188h.1M73.7 193.1h.1M73.7 188v5.1M81.3 188h.1M81.3 188v5.1h-60.9M116.9 188h.1M116.9 193.1h.1M116.9 188v7.6M124.5 188h.1"/>
<path d="M124.5 188v5.1h-7.6M167.7 188h.1M167.7 193.1h.1M167.7 188v7.6M175.3 188h.1M175.3 188v5.1h-7.6"/>
</g>
<g fill="#f0f" stroke="#f0f" stroke-width=".25">
<circle cx="101.6" cy="152.4" r=".49"/>
<circle cx="259.1" cy="68.6" r=".49"/>
<circle cx="246.4" cy="81.3" r=".49"/>
<circle cx="66.1" cy="175.3" r=".49"/>
<circle cx="43.2" cy="193.1" r=".49"/>
<circle cx="73.7" cy="193.1" r=".49"/>
<circle cx="66.1" cy="193.1" r=".49"/>
<circle cx="167.7" cy="175.3" r=".49"/>
<circle cx="116.9" cy="175.3" r=".49"/>
<circle cx="124.5" cy="175.3" r=".49"/>
<circle cx="116.9" cy="193.1" r=".49"/>
<circle cx="175.3" cy="175.3" r=".49"/>
<circle cx="167.7" cy="193.1" r=".49"/>
<circle cx="81.3" cy="45.7" r=".49"/>
<circle cx="81.3" cy="50.8" r=".49"/>
<circle cx="81.3" cy="175.3" r=".49"/>
<circle cx="73.7" cy="175.3" r=".49"/>
<circle cx="71.1" cy="48.3" r=".49"/>
<circle cx="246.4" cy="68.6" r=".49"/>
<circle cx="259.1" cy="81.3" r=".49"/>
<circle cx="61" cy="38.1" r=".49"/>
<circle cx="71.1" cy="40.7" r=".49"/>
<circle cx="61" cy="43.2" r=".49"/>
<circle cx="71.1" cy="20.3" r=".49"/>
<circle cx="251.5" cy="129.6" r=".49"/>
<circle cx="251.5" cy="132.1" r=".49"/>
<circle cx="17.8" cy="129.6" r=".49"/>
<circle cx="50.8" cy="132.1" r=".49"/>
<circle cx="50.8" cy="142.3" r=".49"/>
<circle cx="17.8" cy="142.3" r=".49"/>
<circle cx="43.2" cy="78.8" r=".49"/>
<circle cx="53.4" cy="101.6" r=".49"/>
<circle cx="43.2" cy="99.1" r=".49"/>
<circle cx="228.6" cy="17.8" r=".49"/>
<circle cx="215.9" cy="17.8" r=".49"/>
<circle cx="228.6" cy="30.5" r=".49"/>
<circle cx="172.7" cy="50.8" r=".49"/>
<circle cx="172.7" cy="76.2" r=".49"/>
<circle cx="172.7" cy="78.8" r=".49"/>
<circle cx="71.1" cy="68.6" r=".49"/>
<circle cx="20.3" cy="175.3" r=".49"/>
<circle cx="43.2" cy="175.3" r=".49"/>
<circle cx="53.4" cy="78.8" r=".49"/>
<circle cx="63.5" cy="106.7" r=".49"/>
</g>
<text font-size="5.1" x="10.2" y="14.5">以太网</text>
<g font-size="3" fill="#f00">
<text x="193.1" y="22.9">L:&lt;200mils</text>
<text x="193.1" y="25.4">W:&gt;40mils</text>
<text x="221" y="66.1">L:&lt;200mils</text>
<text x="221" y="73.7">W:&gt;60mils</text>
<text x="170.2" y="83.9">L:&lt;200mils</text>
<text x="170.2" y="91.5">W:&gt;60mils</text>
</g>
<g font-size="2.8" fill="#00f">
<text x="10.2" y="25.1">TXC / RXC : delays 2ns</text>
<text x="10.2" y="27.7">PHY Address : 001</text>
</g>
<g font-size="2.3">
<text x="224.3" y="11.8">3V3_DVDD</text>
<text x="66.8" y="14.3">3V3_DVDD</text>
<text x="216" y="27.5">6.3V</text>
<text x="228.7" y="27.5">6.3V</text>
<text x="53.4" y="32.6">R0603</text>
<text x="63.5" y="32.6">R0603</text>
<text x="73.7" y="32.6">R0603</text>
<text x="159.3" y="32.5">28</text>
<text x="216" y="30.1">C0603</text>
<text x="228.7" y="30.1">C0603</text>
<text x="117.7" y="37.6">25</text>
<text x="117.7" y="40.1">24</text>
<text x="159.3" y="40.1">39</text>
<text x="218.5" y="40.2">1%</text>
<text x="225.9" y="37.7">GND</text>
<text x="117.7" y="42.7">23</text>
<text x="117.7" y="45.2">22</text>
<text x="117.7" y="47.8">27</text>
<text x="159.3" y="47.8">40</text>
<text x="186.2" y="44.8">3V3_AVDD</text>
<text x="210.9" y="42.8">R0603</text>
<text x="117.7" y="50.3">26</text>
<text x="159.3" y="50.3">11</text>
<text x="201.5" y="52.4">3V3_DVDD</text>
<text x="225.9" y="50.4">GND</text>
<text x="159.3" y="57.9">29</text>
<text x="53.4" y="63.1">R0603</text>
<text x="63.5" y="63.1">R0603</text>
<text x="73.7" y="63.1">R0603</text>
<text x="117.7" y="63">18</text>
<text x="117.7" y="65.5">17</text>
<text x="159.3" y="65.5">21</text>
<text x="183.7" y="62.6">1V05_DVDD</text>
<text x="257.4" y="62.6">1V05</text>
<text x="117.7" y="68.1">16</text>
<text x="117.7" y="70.6">15</text>
<text x="38.9" y="72.7">3V3_DVDD</text>
<text x="68.4" y="75.8">GND</text>
<text x="117.7" y="73.2">19</text>
<text x="117.7" y="75.7">20</text>
<text x="159.3" y="73.2">38</text>
<text x="159.3" y="75.7">8</text>
<text x="183.7" y="72.7">1V05_AVDD</text>
<text x="159.3" y="78.2">3</text>
<text x="246.4" y="78.3">6.3V</text>
<text x="246.4" y="80.9">C0603</text>
<text x="259.1" y="78.3">6.3V</text>
<text x="259.1" y="80.9">C0603</text>
<text x="117.7" y="88.4">13</text>
<text x="159.3" y="85.9">30</text>
<text x="192.6" y="85.9">1</text>
<text x="207.6" y="85.9">2</text>
<text x="256.3" y="88.5">GND</text>
<text x="35.6" y="91">R0603</text>
<text x="45.8" y="91">R0603</text>
<text x="55.9" y="91">R0603</text>
<text x="117.7" y="90.9">14</text>
<text x="117.7" y="93.5">31</text>
<text x="159.3" y="93.5">41</text>
<text x="159.3" y="101.1">1</text>
<text x="218" y="101.1">2</text>
<text x="243.1" y="101.1">11</text>
<text x="117.7" y="106.2">35</text>
<text x="159.3" y="103.6">2</text>
<text x="218" y="103.6">3</text>
<text x="243.1" y="103.6">12</text>
<text x="53.4" y="108.8">R0603</text>
<text x="159.3" y="108.7">4</text>
<text x="159.3" y="111.3">5</text>
<text x="218" y="108.7">4</text>
<text x="218" y="111.3">7</text>
<text x="243.1" y="113.8">13</text>
<text x="243.1" y="111.3">14</text>
<text x="117.7" y="118.9">37</text>
<text x="159.3" y="116.3">6</text>
<text x="159.3" y="118.9">7</text>
<text x="218" y="116.3">5</text>
<text x="218" y="118.9">6</text>
<text x="117.7" y="124">36</text>
<text x="159.3" y="124">9</text>
<text x="218" y="124">8</text>
<text x="243.1" y="121.4">10</text>
<text x="30" y="131.6">2</text>
<text x="30" y="129">3</text>
<text x="42.5" y="131.6">1</text>
<text x="42.5" y="129">4</text>
<text x="97.3" y="131.1">3V3_DVDD</text>
<text x="159.3" y="126.5">10</text>
<text x="159.3" y="131.6">32</text>
<text x="218" y="126.5">9</text>
<text x="218" y="131.6">1</text>
<text x="243.1" y="129">15</text>
<text x="243.1" y="131.6">16</text>
<text x="117.7" y="134.1">12</text>
<text x="159.3" y="134.1">33</text>
<text x="264.2" y="136.7">R0603</text>
<text x="276.9" y="136.7">R0603</text>
<text x="20.4" y="141.8">C0603</text>
<text x="20.4" y="139.3">6.3V</text>
<text x="53.4" y="141.8">C0603</text>
<text x="53.4" y="139.3">6.3V</text>
<text x="159.3" y="141.7">34</text>
<text x="197.9" y="143.8">3V3_DVDD</text>
<text x="94" y="146.9">R0603</text>
<text x="248.7" y="149.4">GND</text>
<text x="258.9" y="149.4">GND</text>
<text x="271.6" y="149.4">GND</text>
<text x="15.8" y="152.2">GND</text>
<text x="48.8" y="152.2">GND</text>
<text x="167.7" y="154.5">R0603</text>
<text x="177.9" y="154.5">R0603</text>
<text x="188" y="154.5">R0603</text>
<text x="213.4" y="154.5">50V</text>
<text x="213.4" y="157.1">C0603</text>
<text x="172.5" y="164.7">GND</text>
<text x="182.7" y="164.7">GND</text>
<text x="208.1" y="164.7">GND</text>
<text x="16" y="169.2">1V05_DVDD</text>
<text x="41.4" y="169.2">1V05</text>
<text x="74.5" y="169.2">1V05_AVDD</text>
<text x="112.6" y="169.2">3V3_DVDD</text>
<text x="148.1" y="169.2">3V3</text>
<text x="163.4" y="169.2">3V3_AVDD</text>
<text x="201.5" y="169.2">3V3</text>
<text x="243.6" y="178.9">东莞野火电子技术有限公司</text>
<text x="243.6" y="181.4">https://yehuosm.tmall.com</text>
<text x="20.4" y="187.5">6.3V</text>
<text x="20.4" y="190.1">C0603</text>
<text x="66.1" y="187.5">6.3V</text>
<text x="66.1" y="190.1">C0603</text>
<text x="73.7" y="187.5">6.3V</text>
<text x="73.7" y="190.1">C0603</text>
<text x="81.3" y="187.5">6.3V</text>
<text x="81.3" y="190.1">C0603</text>
<text x="116.9" y="187.5">6.3V</text>
<text x="116.9" y="190.1">C0603</text>
<text x="124.5" y="187.5">6.3V</text>
<text x="124.5" y="190.1">C0603</text>
<text x="167.7" y="187.5">6.3V</text>
<text x="167.7" y="190.1">C0603</text>
<text x="175.3" y="187.5">6.3V</text>
<text x="175.3" y="190.1">C0603</text>
<text x="226.9" y="187.3">Title</text>
<text x="243.6" y="189.1">野火_XC7A35T/100T/200T MINI_原理图</text>
<text x="226.4" y="194.6">Size</text>
<text x="228.4" y="197.4">A4</text>
<text x="234.2" y="194.6">Document Number</text>
<text x="249" y="198">以太网</text>
<text x="283" y="194.6">Rev</text>
<text x="283.5" y="198">V1.0</text>
<text x="40.4" y="200.2">GND</text>
<text x="114.1" y="200.2">GND</text>
<text x="164.9" y="200.2">GND</text>
<text x="226.1" y="202.3">Date:</text>
<text x="233.2" y="202.3">Tuesday, December 08, 2020</text>
<text x="266.8" y="202.3">Sheet</text>
<text x="274.4" y="202.3">7</text>
<text x="279.2" y="202.3">of</text>
<text x="283.8" y="202.3">9</text>
</g>
<g font-size="2.3" fill="#000080">
<text x="216" y="19.9">C19</text>
<text x="216" y="22.4">100nF</text>
<text x="228.7" y="19.9">C20</text>
<text x="228.7" y="22.4">100nF</text>
<text x="53.4" y="27.5">R40</text>
<text x="63.5" y="27.5">R41</text>
<text x="73.7" y="27.5">R42</text>
<text x="123.7" y="29">U15</text>
<text x="53.4" y="30.1">4.7K</text>
<text x="63.5" y="30.1">4.7K</text>
<text x="73.7" y="30.1">4.7K</text>
<text x="91.5" y="37.7">R43</text>
<text x="91.5" y="40.2">R44</text>
<text x="104.2" y="37.7">22R</text>
<text x="104.2" y="40.2">22R</text>
<text x="198.2" y="40.2">R51</text>
<text x="210.9" y="40.2">2.49K</text>
<text x="91.5" y="42.8">R52</text>
<text x="91.5" y="45.3">R45</text>
<text x="91.5" y="47.8">R46</text>
<text x="104.2" y="42.8">22R</text>
<text x="104.2" y="45.3">22R</text>
<text x="104.2" y="47.8">0R</text>
<text x="91.5" y="50.4">R47</text>
<text x="104.2" y="50.4">0R</text>
<text x="53.4" y="58">R48</text>
<text x="63.5" y="58">R49</text>
<text x="73.7" y="58">R50</text>
<text x="53.4" y="60.5">4.7K</text>
<text x="63.5" y="60.5">4.7K</text>
<text x="73.7" y="60.5">4.7K</text>
<text x="246.4" y="70.7">C21</text>
<text x="259.1" y="70.7">C22</text>
<text x="246.4" y="73.2">100nF</text>
<text x="259.1" y="73.2">4.7uF</text>
<text x="200.7" y="83.4">L3</text>
<text x="35.6" y="85.9">R53</text>
<text x="35.6" y="88.5">1.5K</text>
<text x="45.8" y="85.9">R54</text>
<text x="45.8" y="88.5">1.5K</text>
<text x="55.9" y="85.9">R55</text>
<text x="55.9" y="88.5">1.5K</text>
<text x="198.2" y="88.5">2.2uH</text>
<text x="223.6" y="97.6">J4</text>
<text x="38.1" y="106.3">R56</text>
<text x="53.4" y="106.3">0R</text>
<text x="33.1" y="126.6">Y1</text>
<text x="264.2" y="131.7">R57</text>
<text x="276.9" y="131.7">R58</text>
<text x="20.4" y="134.2">C23</text>
<text x="20.4" y="136.7">18pF</text>
<text x="31.8" y="137.8">25MHZ</text>
<text x="53.4" y="134.2">C24</text>
<text x="53.4" y="136.7">18pF</text>
<text x="223.1" y="137.8">HY911130A</text>
<text x="264.2" y="134.2">510R</text>
<text x="276.9" y="134.2">510R</text>
<text x="94" y="141.8">R59</text>
<text x="94" y="144.4">4.7K</text>
<text x="122" y="149.4">RTL8211F</text>
<text x="167.7" y="149.4">R60</text>
<text x="177.9" y="149.4">R61</text>
<text x="188" y="149.4">R62</text>
<text x="213.4" y="149.4">C25</text>
<text x="167.7" y="152">4.7K</text>
<text x="177.9" y="152">4.7K</text>
<text x="188" y="152">4.7K</text>
<text x="213.4" y="152">100nF</text>
<text x="134.7" y="172.3">L4</text>
<text x="185.5" y="172.3">L5</text>
<text x="20.4" y="179.9">C26</text>
<text x="25.4" y="174.8">R63</text>
<text x="38.1" y="174.8">0R</text>
<text x="45.8" y="174.8">0R</text>
<text x="55.9" y="174.8">R64</text>
<text x="66.1" y="179.9">C27</text>
<text x="73.7" y="179.9">C28</text>
<text x="81.3" y="179.9">C29</text>
<text x="116.9" y="179.9">C30</text>
<text x="124.5" y="179.9">C31</text>
<text x="132.1" y="177.4">120R@100Mhz</text>
<text x="167.7" y="179.9">C32</text>
<text x="175.3" y="179.9">C33</text>
<text x="182.9" y="177.4">120R@100Mhz</text>
<text x="20.4" y="182.5">100nF</text>
<text x="66.1" y="182.5">100nF</text>
<text x="73.7" y="182.5">100nF</text>
<text x="81.3" y="182.5">100nF</text>
<text x="116.9" y="182.5">100nF</text>
<text x="124.5" y="182.5">100nF</text>
<text x="167.7" y="182.5">100nF</text>
<text x="175.3" y="182.5">100nF</text>
</g>
<g font-size="2.3" fill="#004080">
<text x="145.1" y="34.1">DVDD_RG</text>
<text x="123.2" y="39.2">RXD0</text>
<text x="123.2" y="41.7">RXD1</text>
<text x="150.2" y="41.7">RSET</text>
<text x="123.2" y="44.3">RXD2</text>
<text x="123.2" y="46.8">RXD3</text>
<text x="123.2" y="49.4">RXC</text>
<text x="123.2" y="51.9">RXCTL</text>
<text x="144.8" y="51.9">AVDD33_1</text>
<text x="147.4" y="49.4">AVDD33</text>
<text x="147.2" y="59.5">DVDD33</text>
<text x="123.2" y="64.6">TXD0</text>
<text x="123.2" y="67.1">TXD1</text>
<text x="123.2" y="69.7">TXD2</text>
<text x="147.2" y="67.1">DVDD10</text>
<text x="123.2" y="72.2">TXD3</text>
<text x="123.2" y="74.8">TXCTL</text>
<text x="123.2" y="77.3">TXC</text>
<text x="144.8" y="77.3">AVDD10_1</text>
<text x="147.4" y="74.8">AVDD10</text>
<text x="144.8" y="79.8">AVDD10_2</text>
<text x="145.2" y="87.5">REG_OUT</text>
<text x="123.2" y="90">MDC</text>
<text x="123.2" y="92.5">MDIO</text>
<text x="123.2" y="95.1">INTB</text>
<text x="151.2" y="95.1">GND</text>
<text x="123.2" y="107.8">CLKOUT</text>
<text x="149.1" y="105.2">MDIN0</text>
<text x="149.3" y="102.7">MDIP0</text>
<text x="222.3" y="102.7">TD1+</text>
<text x="222.3" y="105.2">TD1-</text>
<text x="233.7" y="105.2">GRLC</text>
<text x="233.9" y="102.7">GRLA</text>
<text x="149.1" y="112.9">MDIN1</text>
<text x="149.3" y="110.3">MDIP1</text>
<text x="222.3" y="110.3">RD1+</text>
<text x="222.3" y="112.9">RD1-</text>
<text x="234.3" y="112.9">YELA</text>
<text x="149.3" y="117.9">MDIP2</text>
<text x="222.3" y="117.9">TD2+</text>
<text x="234.2" y="115.4">YELC</text>
<text x="123.2" y="120.5">XTAL_OUT</text>
<text x="123.2" y="125.6">XTAL_IN</text>
<text x="149.1" y="120.5">MDIN2</text>
<text x="149.3" y="125.6">MDIP3</text>
<text x="222.3" y="120.5">TD2-</text>
<text x="222.3" y="125.6">RD2+</text>
<text x="235.3" y="123">CHS</text>
<text x="149.1" y="128.1">MDIN3</text>
<text x="222.3" y="128.1">RD2-</text>
<text x="236.9" y="130.6">SH</text>
<text x="123.2" y="135.7">PHYRSTB</text>
<text x="150.5" y="133.2">LED0</text>
<text x="150.5" y="135.7">LED1</text>
<text x="222.3" y="133.2">CT</text>
<text x="235.6" y="133.2">SH1</text>
<text x="150.5" y="143.3">LED2</text>
</g>
<g font-size="2.3" fill="#f00">
<text x="12.5" y="39.2">[4]</text>
<text x="12.5" y="41.7">[4]</text>
<text x="17.1" y="39.2">ETH_RXD0</text>
<text x="17.1" y="41.7">ETH_RXD1</text>
<text x="12.5" y="44.3">[4]</text>
<text x="12.5" y="46.8">[4]</text>
<text x="17.1" y="44.3">ETH_RXD2</text>
<text x="17.1" y="46.8">ETH_RXD3</text>
<text x="9.7" y="49.4">[4]</text>
<text x="9.9" y="51.9">[4]</text>
<text x="14.3" y="49.4">ETH_RX_CLK</text>
<text x="14.5" y="51.9">ETH_RX_CTL</text>
<text x="85.1" y="64.6">[4]</text>
<text x="89.7" y="64.6">ETH_TXD0</text>
<text x="85.1" y="67.1">[4]</text>
<text x="85.1" y="69.7">[4]</text>
<text x="89.7" y="67.1">ETH_TXD1</text>
<text x="89.7" y="69.7">ETH_TXD2</text>
<text x="82.6" y="74.8">[4]</text>
<text x="82.6" y="77.3">[4]</text>
<text x="85.1" y="72.2">[4]</text>
<text x="87.2" y="74.8">ETH_TX_CTL</text>
<text x="87.2" y="77.3">ETH_TX_CLK</text>
<text x="89.7" y="72.2">ETH_TXD3</text>
<text x="13.3" y="99.9">[4]</text>
<text x="17.8" y="99.9">ETH_MDC</text>
<text x="203.8" y="101.1">P0</text>
<text x="257.1" y="100.9">ETH_LED2</text>
<text x="13.3" y="102.7">[4]</text>
<text x="13.3" y="107.8">[4]</text>
<text x="17.8" y="102.7">ETH_MDIO</text>
<text x="17.8" y="107.8">ETH_INTB</text>
<text x="203.8" y="103.7">N0</text>
<text x="203.8" y="108.8">P1</text>
<text x="203.8" y="111.3">N1</text>
<text x="257.1" y="111.1">ETH_LED1</text>
<text x="203.8" y="116.4">P2</text>
<text x="203.8" y="118.9">N2</text>
<text x="203.8" y="124">P3</text>
<text x="203.8" y="126.5">N3</text>
<text x="168.2" y="133.9">ETH_LED1</text>
<text x="168.2" y="141.6">ETH_LED2</text>
<text x="68.4" y="153.5">[4]</text>
<text x="72.9" y="153.5">ETH_NRST</text>
</g>
<g font-size="1.8">
<text x="31.8" y="1.9">5</text>
<text x="90.1" y="1.9">4</text>
<text x="148.5" y="1.9">3</text>
<text x="206.8" y="1.9">2</text>
<text x="265.2" y="1.9">1</text>
<text x=".7" y="29.8">D</text>
<text x="295.1" y="29.8">D</text>
<text x=".7" y="80.9">C</text>
<text x="295.1" y="80.9">C</text>
<text x=".7" y="132.1">B</text>
<text x="295.1" y="132.1">B</text>
<text x=".7" y="183.3">A</text>
<text x="295.1" y="183.3">A</text>
<text x="31.8" y="209.2">5</text>
<text x="90.1" y="209.2">4</text>
<text x="148.5" y="209.2">3</text>
<text x="206.8" y="209.2">2</text>
<text x="265.2" y="209.2">1</text>
</g>
<g font-size="1.3" fill="#00f">
<text x="36.4" y="129">GND2</text>
<text x="32.3" y="133.8">GND1</text>
</g>
</svg>
